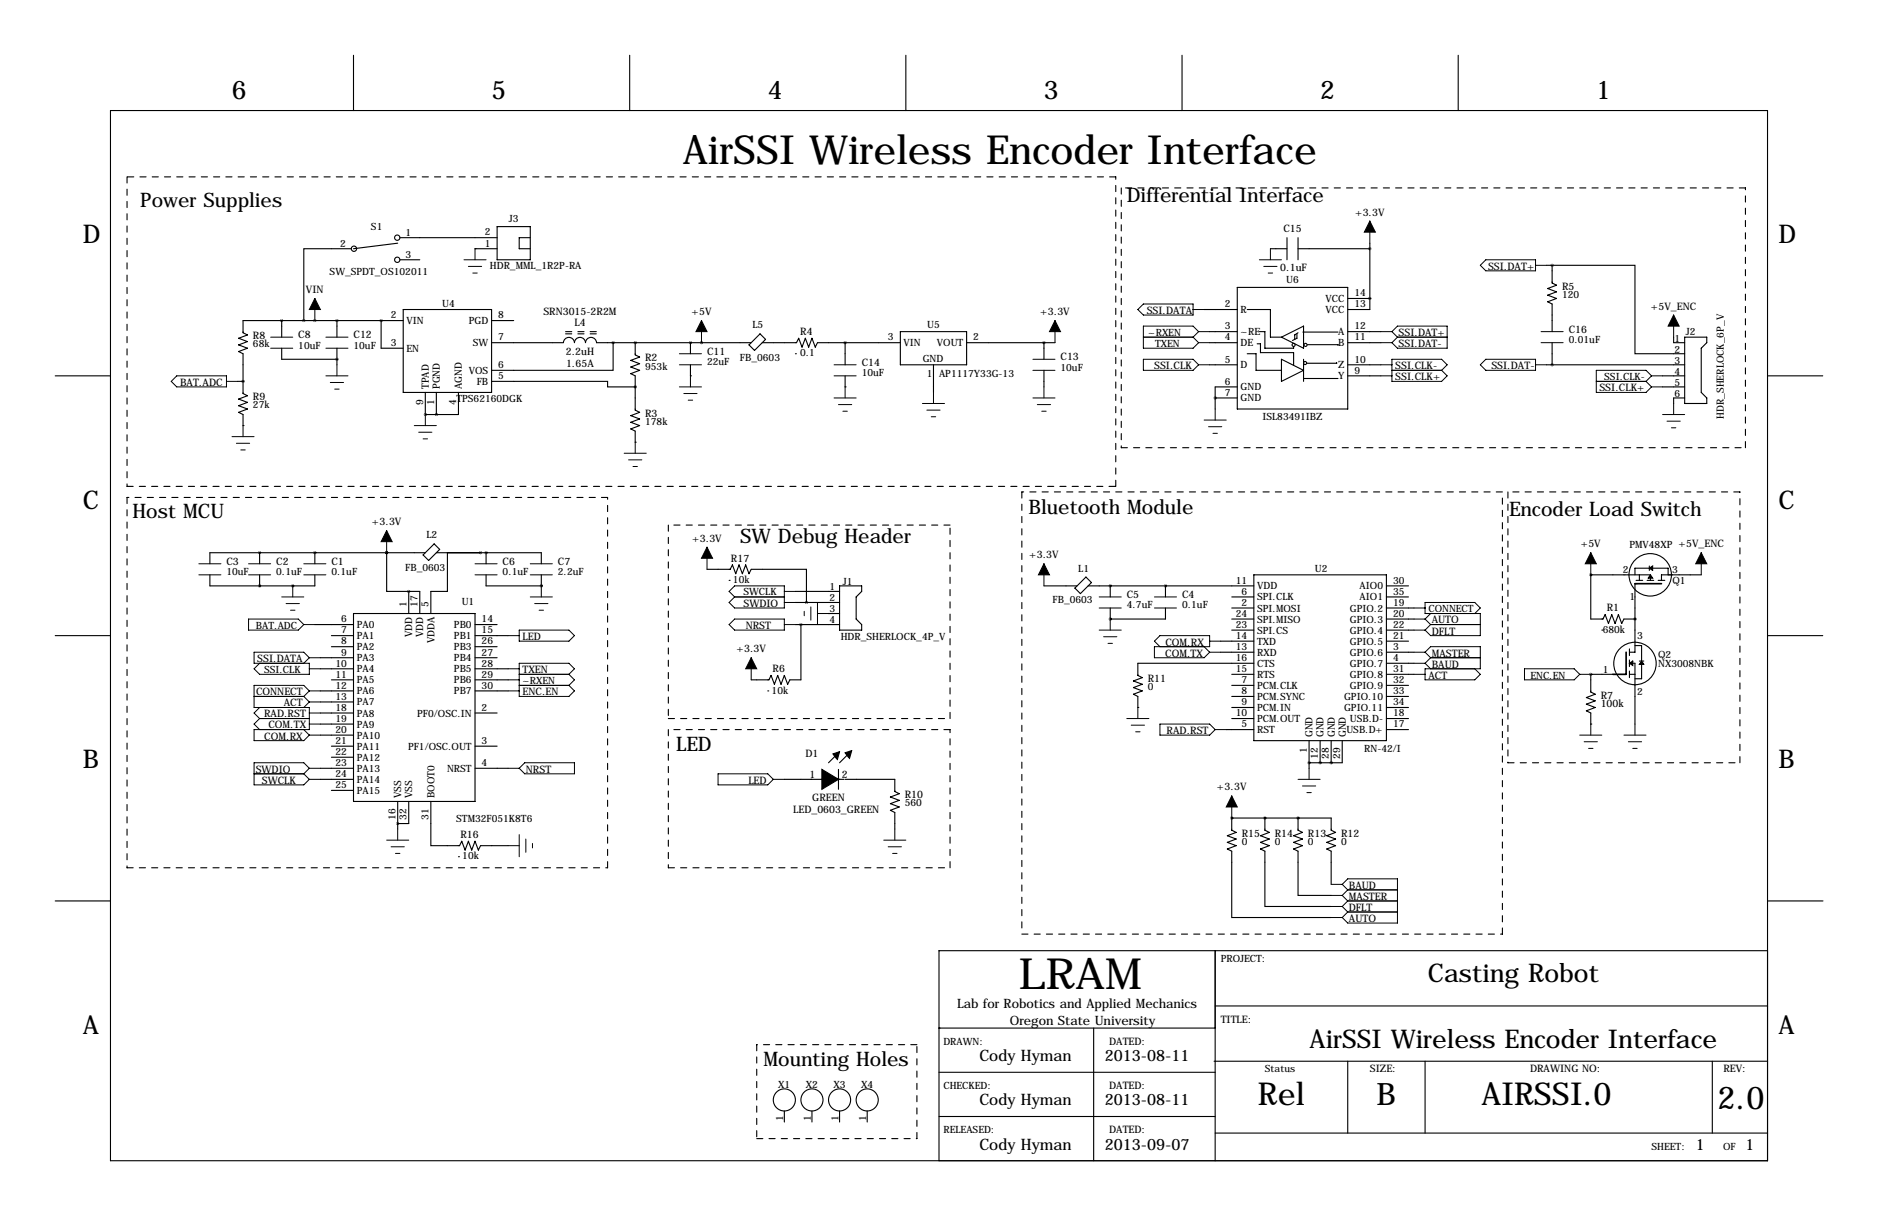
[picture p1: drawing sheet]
<svg xmlns="http://www.w3.org/2000/svg" width="432mm" height="279mm" viewBox="0 0 432 279" stroke-linecap="round" stroke-linejoin="round" font-family="sans-serif">
<g fill="none" stroke="#000" stroke-width=".25">
<path d="M81.3 12.7v12.7M144.8 12.7v12.7M208.3 12.7v12.7M271.8 12.7v12.7M335.3 12.7v12.7M25.4 25.4h381v241.3h-381zM80.8 57.2h-11v16.5M91.4 55.9l-10.1 1.3M91.9 54.6h22.4M91.9 59.7h4.6M109.2 57.2h.1M109.2 57.2h5.1"/>
<path d="M114.3 52.1h7.6v7.6h-7.6zM121.9 54.6h-2.5v2.6h2.5M292.1 57.2h3.8M295.9 54.6v5.1M298.4 54.6v5.1M298.4 57.2h16.6M315 55.9v15.2h-5.1M64.8 73.7v3.8M72.4 73.7h.1M77.5 73.7v3.8M87.6 73.7h.1M87.6 73.7v6.3h5.1"/>
<path d="M92.7 71.1h20.3v19.1h-20.3zM92.7 73.7h-36.8v2.8l1 .5-2 .7 2 .8-2 .7 2 .8-2 .8 1 .5v9.1l1 .5-2 .8 2 .8-2 .7 2 .8-2 .7 1 .5v2.6M113 78.7h16.5a1.27 1.27 0 0 1 1.3-1.2 1.27 1.27 0 0 1 1.3 1.2 1.27 1.27 0 0 1 1.2-1.2 1.27 1.27 0 0 1 1.3 1.2 1.27 1.27 0 0 1 1.3-1.2 1.27 1.27 0 0 1 1.3 1.2h35.5M113 73.7h5.1M141 78.7v6.4h-28M146 78.7h.1M146 78.7v2.8l1.1 .5-2.1 .8 2.1 .8-2.1 .7 2.1 .8-2.1 .8 1 .5v7.8l1.1 .5-2.1 .8 2.1 .8-2.1 .7 2.1 .8-2.1 .8 1 .5v2.5M158.7 78.7h.1M158.7 78.7v2.6M161.3 78.7h.1M174.8 76.7l1.2 1.3-2.5 2.5-1.3-1.3zM175.3 78.7h7.8l.5-1 .8 2.1 .8-2.1 .7 2.1 .8-2.1 .8 2.1 .5-1.1h19"/>
<path d="M194.3 78.7v5.1M207 76.2h15.2v7.6h-15.2zM222.2 78.7h20.4M240 78.7v3.8M276.9 71.1h7.6M278.1 78.7h6.4M278.1 76.2h6.4M284.5 66h25.4v28h-25.4zM286.8 71.1h5.3v6.4h2.5M289.1 79h.7v2h7.6v2.9M289.6 76.2h1.2v3.8h6.6v-.3M294.6 77.5l5.1-2.6v5.1z"/>
<path d="M298.2 76.7v1l-1 .5M298.4 76.5l-.7 .5v1M299.6 76.3h8M300.6 79.2h7v.1M309.9 78.7h7.6M309.9 76.2h7.6M309.9 68.6h5.1M315 68.6h.1M355.6 61h1.3M356.9 61h19v20.3h11.4M356.9 61v4l1 .5-2 .8 2 .8-2 .7 2 .8-2 .7 1 .5v6.4M356.9 78.7v5.1"/>
<path d="M384.8 77.5v1.2h2.5M387.3 77.5h5.1v1.2l-1.2 1.3v10.2l1.2 1.2v1.3h-5.1zM12.7 86.4h12.7M54.6 87.6h1.3M55.9 97.8h.1M55.9 87.6h.1M64.8 80v2.5h12.7M77.5 82.5h.1M77.5 80v3.8M97.8 95.2h.1M97.8 90.2v5M100.3 95.2h.1"/>
<path d="M100.3 90.2v5M105.4 90.2v5h-7.6M113 87.6h26.7v1.3h6.3M146 88.9h.1M158.7 86.4h.1M158.7 83.8v2.6M182.9 81.3h.1M194.3 88.9h.1M194.3 86.4v2.5M214.6 83.8v6.4M240 85.1v3.8M278.1 83.8h6.4"/>
<path d="M279.4 91.4h.1M279.4 91.4h5.1M284.5 88.9h-5.1v5.1M286.8 81.3h2v3.8h5.8M294.6 82.5l5.1 2.6-5.1 2.5zM299.7 82.5v5.1M299.9 87h7.7M307.3 83.3v.2h-6.8M309.9 86.4h7.6M309.9 83.8h7.6M355.6 83.8h31.7M382.3 86.4h5"/>
<path d="M382.3 88.9h5M387.3 91.4h-2.5v1.3M406.4 86.4h12.7M146 101.6h.1M48.3 132.1v2.5h24.1v-2.5M59.7 127h.1M59.7 134.6h.1M59.7 127v2.5M59.7 132.1v2.5M67.3 134.6h.1M72.4 127h.1M72.4 127v2.5"/>
<path d="M88.9 127v8.9h5.1M88.9 127h.1M94 135.9h.1M94 135.9h2.5v5.1M94 135.9v5.1M97.8 127h-49.5v2.5M99.8 125l1.3 1.2-2.5 2.6-1.3-1.3zM100.3 127h24.2v2.5M110.5 127h-7.6v8.9h-3.8v5.1M111.8 127h.1M111.8 127v2.5M111.8 132.1v2.5h12.7"/>
<path d="M124.5 134.6h.1M124.5 132.1v2.5M162.6 130.8h5.3l.5-1 .8 2 .7-2 .8 2 .7-2 .8 2 .5-1h12.7v7.6M167.6 133.3h.1M182.9 135.9h10.1M182.9 138.4h10.1M193 134.6h5.1v1.3l-1.3 1.3v5l1.3 1.3v1.3h-5.1zM240 134.6h7.6M247.1 135.1l2.6-2.5 1.3 1.3-2.6 2.5zM250.2 134.6h38.1M255.3 134.6h.1M255.3 134.6v2.6"/>
<path d="M255.3 139.7v2.5M268 134.6h.1M268 139.7v2.5h-12.7M268 134.6v2.6M283.2 137.2h5.1M283.2 139.7h5.1M288.3 132.1h30.5v38.1h-30.5zM318.8 134.6h5M318.8 137.2h5M318.8 139.7h6.3M365.8 132.1h.1M365.8 132.1h13.7v1.2"/>
<path d="M365.8 132.1v10.1h2.8l.5-1 .7 2.1 .8-2.1 .7 2.1 .8-2.1 .8 2.1 .5-1.1h2.5M376.2 133.3h1.5M376.4 134.1h-.5v15.8h-1.3M376.9 132.1v1.2M378.7 133.3h1.5M379.2 130.6h-3.3v1.5M379.2 130v1.1M380 130.6h3.5v1.5M381.3 133.3h1.5M391.2 132.1h-9.2v1.2M12.7 146h12.7M72.4 143.5h8.9"/>
<path d="M73.7 151.1h7.6M73.7 153.7h7.6M73.7 158.8h7.6M76.2 146h5.1M76.2 148.6h5.1M76.2 156.2h5.1M81.3 141h27.9v43.1h-27.9zM109.2 146h7.6M109.2 143.5h5.1M109.2 148.6h5.1M109.2 151.1h5.1M109.2 153.7h7.6"/>
<path d="M109.2 156.2h7.6M109.2 158.8h7.6M176.5 158.8h.1M182.9 143.5h10.1M184.1 143.5v12.7h-2.5l-.5 1-.8-2-.7 2-.8-2-.7 2-.8-2-.5 1h-4.1M190.5 141h.1M190.5 141h2.5M255.3 142.2h.1M280.7 149.9h7.6M280.7 147.3h7.6M283.2 142.2h5.1M283.2 154.9h5.1"/>
<path d="M283.2 144.8h5.1M283.2 157.5h5.1M288.3 152.4h-26.7v2.8l1 .5-2 .8 2 .7-2 .8 2 .8-2 .7 1 .5v2.6M318.8 142.2h6.3M318.8 152.4h6.3M318.8 154.9h6.3M318.8 149.9h6.3M318.8 144.8h6.3M318.8 147.3h5M318.8 157.5h5M365.8 154.9h.1M365.8 154.9h5"/>
<path d="M365.8 154.9v4.1l1 .5-2.1 .8 2.1 .7-2.1 .8 2.1 .8-2.1 .7 1.1 .5v2.6M368.3 144.8h.1M374.6 152.4h1.3v14M374.6 149.1v1.5M374.6 151.6v1.6M374.6 154.2v1.5M374.6 154.9h1.3M375.9 142.2h.1M375.9 148.3h1.5v3.6M376.9 151.9h1.1M377.4 152.7v3.3h-1.5M406.4 146h12.7"/>
<path d="M73.7 161.3h7.6M73.7 163.8h7.6M73.7 166.4h7.6M73.7 168.9h7.6M73.7 176.5h7.6M73.7 179.1h7.6M76.2 171.4h5.1M76.2 174h5.1M109.2 163.8h5.1M109.2 171.4h5.1M109.2 176.5h7.6M180.3 179.1h13.8"/>
<path d="M192.8 176.8v4.6M193 172.7l-2.5 2.6M194.3 179.1h11.4v2.8l1.1 .5-2.1 .7 2.1 .8-2.1 .8 2.1 .7-2.1 .8 1 .5v3.8M195.6 172.7l-2.6 2.6M261.6 162.6h.1M281.9 167.6h6.4M283.2 160h5.1M283.2 162.6h5.1M283.2 165.1h5.1M301 175.3h.1M301 170.2v6.3M303.5 175.3h.1"/>
<path d="M303.5 170.2v5.1M306.1 175.3h.1M306.1 170.2v5.1M308.6 170.2v5.1h-7.6M318.8 160h5M318.8 162.6h5M318.8 165.1h5M318.8 167.6h5M365.8 166.4h.1M76.2 181.6h5.1M91.4 189.2h.1M91.4 184.1v6.4"/>
<path d="M94 184.1v5.1h-2.6M99.1 184.1v10.2h6.6l.5-1 .7 2 .8-2 .8 2 .7-2 .8 2 .5-1h6.3M105.4 196.8h.1M283.2 188v2.8l1 .5-2 .7 2 .8-2 .7 2 .8-2 .8 1 .5v15.2h22.9M283.2 188h.1M283.2 188h22.9v2.8l1 .5-2 .7 2 .8-2 .7 2 .8-2 .8 1 .5v7.6M290.8 188h.1M290.8 188v2.8l1 .5-2 .7 2 .8-2 .7 2 .8-2 .8 1 .5v12.7h15.3M298.4 188h.1M298.4 188v2.8l1.1 .5-2.1 .7 2.1 .8-2.1 .7 2.1 .8-2.1 .8 1 .5v10.1h7.7M12.7 207h12.7M279.4 218.4v48.3"/>
<path d="M406.4 218.4h-190.5v48.3M406.5 207h12.7M215.9 236.2h63.5M251.5 236.2v30.5M279.4 231.1h127M180.3 255.3v2.5M186.7 255.3v2.5M193 255.3v2.5M199.4 255.3v2.5M215.9 246.4h63.5M215.9 256.5h63.5M279.1 243.8h127.3"/>
<path d="M309.9 243.8v16.5M327.7 243.8v16.5M393.7 243.8v16.5M279.4 260.3h127"/>
<circle cx="81.4" cy="57.1" r=".61"/>
<circle cx="91.3" cy="59.7" r=".61"/>
<circle cx="91.3" cy="54.6" r=".61"/>
<circle cx="297.4" cy="79.2" r=".36"/>
<circle cx="300.2" cy="79.2" r=".36"/>
<circle cx="300.1" cy="83.4" r=".36"/>
<circle cx="379.4" cy="132.1" r="4.9"/>
<circle cx="375.9" cy="152.5" r="4.9"/>
<circle cx="180.3" cy="252.7" r="2.54"/>
<circle cx="186.7" cy="252.7" r="2.54"/>
<circle cx="193" cy="252.7" r="2.54"/>
<circle cx="199.4" cy="252.7" r="2.54"/>
</g>
<g fill="none" stroke="#000" stroke-width=".25" stroke-dasharray="1.4 1.4">
<path d="M29.2 40.6v71.2M256.5 40.6h-227.3M257.8 43.2v59.7M401.3 43.2h-143.5M130 76.7h7.7M130 76.2h7.7M29.2 111.8h227.3M29.2 114.3v85.1M139.7 114.3h-110.5M234.9 113v101.6M256.5 111.8v-71.2M257.8 102.9h143.5"/>
<path d="M345.4 113h-110.5M346.7 113v62.3M400 113h-53.3M401.3 102.9v-59.7M153.7 120.7v44.4M218.4 120.7h-64.7M153.7 165.1h64.7M153.7 167.6v31.8M218.4 165.1v-44.4M218.4 167.6h-64.7M346.7 175.3h53.3M400 175.3v-62.3"/>
<path d="M29.2 199.4h110.5M139.7 199.4v-85.1M153.7 199.4h64.7M218.4 199.4v-31.8M234.9 214.6h110.5M345.4 214.6v-101.6M174 240v21.6M210.8 240h-36.8M174 261.6h36.8M210.8 261.6v-21.6"/>
</g>
<path d="M375.9 134.1h6.1M373.9 149.9v5h-3.1" fill="none" stroke="#000" stroke-width=".38"/>
<path d="M379.5 132.1l.5 .7h-1zM379.2 130.6l.8-.6v1.1zM374.6 152.4l.8-.5v1zM377.4 151.9l.6 .8h-1.1zM189 179.1h3.8l-3.8 2.3zM189 176.8l3.8 2.3h-3.8zM191.5 173.2l1.5-.5-.5 1.8zM194.3 173l1.5-.5-.5 1.7z" fill="#000" stroke="#000" stroke-width=".25"/>
<g fill="none" stroke="#000" stroke-width=".23">
<path d="M106.7 59.7h5.1M109.2 57.2v2.5M289.6 59.7h5M292.1 57.2v2.5M315 50.8v5.1M62.2 77.5h5.1M72.4 68.6v5.1M74.9 77.5h5.1M107.7 61.2h3M108.7 62.7h1M161.3 73.7v5M242.6 73.7v5"/>
<path d="M261.6 71.1l1.3-1.3h11.4v2.6h-11.4zM262.9 77.5h11.4M274.3 77.5l1.3 1.2M274.3 71.1h2.6M275.6 76.2l-1.3-1.3h-11.4v5.1h11.4l1.3-1.3M275.6 76.2h2.5M275.6 78.7h2.5M275.6 76.2l-1.3 1.3M290.6 61.2h3M291.6 62.7h1M317.5 76.2h2.5M317.5 78.7h2.5"/>
<path d="M320 76.2l1.3-1.3h11.4v5.1h-11.4l-1.3-1.3M320 76.2l1.3 1.3M321.3 77.5h11.4M321.3 77.5l-1.3 1.2M340.4 61l1.2-1.3h11.5v2.5h-11.5zM353.1 61h2.5M354.3 76.2h5.1M354.3 78.7h5.1M384.8 72.4v5.1M40.6 86.4h11.5v2.5h-11.5l-1.2-1.3zM52.1 87.6h2.5M55.9 97.8v2.5"/>
<path d="M62.2 80h5.1M74.9 80h5.1M74.9 86.4h5.1M75.9 87.9h3.1M77 89.4h1M77.5 83.8v2.6M95.2 97.8h5.1M96.3 99.3h3M97.8 95.2v2.6M156.2 83.8h5.1M156.2 81.3h5.1M156.2 88.9h5.1"/>
<path d="M157.2 90.4h3.1M158.2 91.9h1.1M158.7 86.4v2.5M191.8 83.8h5M191.8 86.4h5M191.8 91.4h5M192.8 93h3M193.8 94.5h1M194.3 88.9v2.5M212.1 92.7h5.1M213.1 94.2h3.1M214.1 95.8h1"/>
<path d="M214.6 90.2v2.5M237.5 82.5h5.1M237.5 85.1h5.1M237.5 91.4h5.1M238.5 93h3.1M239.5 94.5h1M240 88.9v2.5M262.9 82.5h11.4l1.3 1.3-1.3 1.3h-11.4zM275.6 83.8h2.5M276.9 96.5h5M277.9 98h3M278.9 99.6h1"/>
<path d="M279.4 94v2.5M317.5 83.8h2.5M317.5 86.4h2.5M320 82.5h11.5l1.2 1.3-1.2 1.3 1.2 1.3-1.2 1.2h-11.5zM320 85.1h11.5M340.4 83.8l1.2-1.3h11.5v2.6h-11.5zM353.1 83.8h2.5M367 87.6h11.5M378.5 87.6l1.2 1.3M379.7 86.4l-1.2-1.3h-11.5v5.1h11.5l1.2-1.3M379.7 86.4h2.6M379.7 88.9h2.6"/>
<path d="M379.7 86.4l-1.2 1.2M382.3 95.2h5M383.3 96.8h3M384.3 98.3h1M384.8 92.7v2.5M53.3 100.3h5.1M54.4 101.9h3M55.4 103.4h1M97.3 100.8h1M143.5 104.1h5.1M144.5 105.7h3.1M145.5 107.2h1.1"/>
<path d="M146 101.6v2.5M45.7 129.5h5.1M45.7 132.1h5.1M57.1 129.5h5.1M57.1 132.1h5.1M64.8 137.2h5M65.8 138.7h3M67.3 134.6v2.6M69.8 129.5h5.1M69.8 132.1h5.1M88.9 121.9v5.1M109.2 129.5h5.1"/>
<path d="M109.2 132.1h5.1M121.9 129.5h5.1M121.9 132.1h5.1M121.9 137.2h5.1M122.9 138.7h3.1M124.5 134.6v2.6M162.6 125.7v5.1M168.9 137.2h11.4M168.9 134.6h11.4v5.1h-11.4l-1.3-1.3 1.3-1.2-1.3-1.3zM180.3 135.9h2.6M180.3 138.4h2.6M186.4 139.4v3.1"/>
<path d="M188 138.4v5.1M240 129.5v5.1M252.7 137.2h5.1M252.7 139.7h5.1M265.4 137.2h5.1M265.4 139.7h5.1M325.1 139.7h2.6M365.8 127v5.1M391.2 127v5.1M57.1 142.2h11.5l1.2 1.3-1.2 1.3h-11.5zM66.8 140.2h1M69.8 143.5h2.6"/>
<path d="M71.1 151.1l-1.3-1.2h-11.4v2.5h12.7v2.5h-11.4l-1.3-1.2 1.3-1.3M71.1 153.7h2.6M71.1 158.8l-1.3-1.3h-11.4v5.1h12.7v5h-12.7v2.6h11.4l1.3-1.3M71.1 158.8h2.6M71.1 151.1h2.6M71.1 151.1l-1.3 1.3M71.1 158.8l-1.3 1.2M116.8 156.2h2.6M116.8 153.7h2.6M116.8 158.8h2.6M116.8 146h2.6M119.4 154.9h11.4"/>
<path d="M119.4 144.8h11.4l1.3 1.2-1.3 1.3h-11.4zM119.4 157.5h11.4M124 140.2h1M130.8 154.9l1.3-1.2-1.3-1.3h-11.4v7.6h11.4l1.3-1.2-1.3-1.3M130.8 154.9l1.3 1.3-1.3 1.3M167.6 143.5l1.3-1.3h11.4v2.6h-11.4zM172.7 151.1v5.1M180.3 143.5h2.6M184.9 140.5v1M188 141h2.5M252.7 144.8h5.1M253.7 146.3h3.1"/>
<path d="M254.8 147.8h1M255.3 142.2v2.6M266.7 148.6l-1.3-1.3 1.3-1.3h11.4v2.6h-12.7v2.5h11.5l1.2-1.2M276.9 148.6l1.2 1.3M278.1 149.9h2.6M278.1 147.3h2.6M325.1 154.9h2.6M325.1 152.4h2.6M325.1 149.9h2.6M325.1 144.8h2.6M325.1 142.2h2.6M327.7 149.9l1.2-1.3h11.5v5.1h-12.7v2.5h11.4l1.3-1.3-1.3-1.2"/>
<path d="M327.7 149.9l1.2 1.2M327.7 152.4l1.2 1.3M327.7 142.2l1.2 1.3M328.9 151.1h11.5M328.9 143.5h11.5M328.9 151.1l-1.2 1.3M328.9 141l-1.2 1.2M328.9 143.5l-1.2 1.3M339.1 141l1.3-1.3-1.3-1.3h-11.4v2.6h12.7v5h-11.5l-1.2-1.2M350.5 153.7h11.4l1.3 1.2-1.3 1.3h-11.4zM363.2 154.9h2.6M58.4 177.8h11.4"/>
<path d="M58.4 160h11.4M59.7 165.1h11.4M59.7 165.1l-1.3 1.3 1.3 1.2M59.7 162.6l-1.3 1.2 1.3 1.3M69.8 167.6l1.3 1.3M69.8 177.8l1.3 1.3M69.8 160l1.3 1.3M71.1 168.9h2.6M71.1 176.5l-1.3-1.2h-11.4v5h11.4l1.3-1.2M71.1 166.4h2.6M71.1 179.1h2.6M71.1 176.5h2.6"/>
<path d="M71.1 176.5l-1.3 1.3M71.1 163.8h2.6M71.1 161.3h2.6M71.1 161.3l-1.3 1.3M116.8 176.5h2.6M120.6 175.3h11.5v2.5h-11.5l-1.2-1.3zM165.1 177.8h11.4l1.3 1.3-1.3 1.2h-11.4zM177.8 179.1h2.5M259.1 165.1h5.1M260.1 166.6h3M261.1 168.1h1M261.6 162.6v2.5"/>
<path d="M266.7 166.4h11.4l1.3 1.2-1.3 1.3h-11.4zM279.4 167.6h2.5M298.4 179.1h5.1M301 176.5v2.6M363.2 168.9h5.1M364.2 170.4h3.1M365.3 172h1M365.8 166.4v2.5M373.4 168.9h5.1M374.4 170.4h3M375.4 172h1M375.9 166.4v2.5"/>
<path d="M88.9 193h5.1M89.9 194.6h3.1M90.9 196.1h1M91.4 190.5v2.5M116.8 194.3h2.6M119.4 191.8v5M120.9 192.8v3M122.4 193.8v1M203.2 193h5.1M204.2 194.6h3.1M205.2 196.1h1M205.7 190.5v2.5"/>
<path d="M283.2 182.9v5.1M299.5 180.6h3M300.5 182.1h1M306.1 210.8h2.5M306.1 208.3h2.5M306.1 205.7h2.5M306.1 203.2h2.5M308.6 203.2l1.3-1.3h11.4v10.2h-11.4l-1.3-1.3M308.6 208.3l1.3 1.2M308.6 205.7l1.3 1.3M308.6 203.2l1.3 1.3M309.9 209.5h11.4"/>
<path d="M309.9 209.5l-1.3 1.3M309.9 207h11.4M309.9 207l-1.3 1.3M309.9 204.5h11.4M309.9 204.5l-1.3 1.2"/>
</g>
<path d="M315 50.8l1.2 2.5h-2.5zM72.4 68.6l1.3 2.5h-2.6zM161.3 73.7l1.3 2.5h-2.6zM242.6 73.7l1.2 2.5h-2.5zM384.8 72.4l1.3 2.5h-2.6zM88.9 121.9l1.3 2.6h-2.6zM162.6 125.7l1.2 2.6h-2.5zM240 129.5l1.3 2.6h-2.5zM365.8 127l1.2 2.5h-2.5zM391.2 127l1.2 2.5h-2.5zM172.7 151.1l1.3 2.6h-2.6zM283.2 182.9l1.3 2.5h-2.6z" fill="#000" stroke="#000" stroke-width=".23"/>
<path d="M365.7 132.1a.05 .05 0 0 0 .1 0 .05 .05 0 0 0-.1 0zM146 78.7a.05 .05 0 0 0 .1 0 .05 .05 0 0 0-.1 0zM100.3 95.3a.05 .05 0 0 0 .1 0 .05 .05 0 0 0-.1 0zM87.6 73.7a.05 .05 0 0 0 .1 0 .05 .05 0 0 0-.1 0zM146 88.9a.05 .05 0 0 0 .1 0 .05 .05 0 0 0-.1 0zM77.4 73.7a.05 .05 0 0 0 .1 0 .05 .05 0 0 0-.1 0zM240 78.7a.05 .05 0 0 0 .1 0 .05 .05 0 0 0-.1 0zM314.9 68.6a.05 .05 0 0 0 .1 0 .05 .05 0 0 0-.1 0zM314.9 57.2a.05 .05 0 0 0 .1 0 .05 .05 0 0 0-.1 0zM356.8 61a.05 .05 0 0 0 .1 0 .05 .05 0 0 0-.1 0zM356.8 83.8a.05 .05 0 0 0 .1 0 .05 .05 0 0 0-.1 0zM140.9 78.7a.05 .05 0 0 0 .1 0 .05 .05 0 0 0-.1 0zM365.7 154.9a.05 .05 0 0 0 .1 0 .05 .05 0 0 0-.1 0zM158.7 78.7a.05 .05 0 0 0 .1 0 .05 .05 0 0 0-.1 0zM91.4 189.2a.05 .05 0 0 0 .1 0 .05 .05 0 0 0-.1 0zM267.9 134.6a.05 .05 0 0 0 .1 0 .05 .05 0 0 0-.1 0zM255.2 142.2a.05 .05 0 0 0 .1 0 .05 .05 0 0 0-.1 0zM255.2 134.6a.05 .05 0 0 0 .1 0 .05 .05 0 0 0-.1 0zM111.7 127a.05 .05 0 0 0 .1 0 .05 .05 0 0 0-.1 0zM124.4 134.6a.05 .05 0 0 0 .1 0 .05 .05 0 0 0-.1 0zM184.1 143.5a.05 .05 0 0 0 .1 0 .05 .05 0 0 0-.1 0zM69.8 73.7a.05 .05 0 0 0 .1 0 .05 .05 0 0 0-.1 0zM64.7 73.7a.05 .05 0 0 0 .1 0 .05 .05 0 0 0-.1 0zM77.4 82.6a.05 .05 0 0 0 .1 0 .05 .05 0 0 0-.1 0zM306 175.3a.05 .05 0 0 0 .1 0 .05 .05 0 0 0-.1 0zM303.5 175.3a.05 .05 0 0 0 .1 0 .05 .05 0 0 0-.1 0zM290.8 188a.05 .05 0 0 0 .1 0 .05 .05 0 0 0-.1 0zM298.4 188a.05 .05 0 0 0 .1 0 .05 .05 0 0 0-.1 0z" fill="#000" stroke="#000" stroke-width=".63"/>
<text font-size="9.9" x="234.3" y="227.3">LRAM</text>
<text font-size="9.2" x="157" y="37.6">AirSSI Wireless Encoder Interface</text>
<g font-size="7.3">
<text x="289.2" y="254">Rel</text>
<text x="340.6" y="254">AIRSSI.0</text>
<text x="394.9" y="254.8">2.0</text>
</g>
<text font-size="7.1" x="316.5" y="254">B</text>
<g font-size="5.9">
<text x="53.3" y="22.9">6</text>
<text x="113" y="22.9">5</text>
<text x="176.5" y="22.9">4</text>
<text x="240" y="22.9">3</text>
<text x="303.5" y="22.9">2</text>
<text x="367" y="22.9">1</text>
<text x="19" y="55.9">D</text>
<text x="408.9" y="55.9">D</text>
<text x="19" y="116.8">C</text>
<text x="408.9" y="116.8">C</text>
<text x="19" y="176.5">B</text>
<text x="408.9" y="176.5">B</text>
<text x="328.3" y="225.6">Casting Robot</text>
<text x="19" y="237.5">A</text>
<text x="408.9" y="237.5">A</text>
<text x="301.1" y="240.8">AirSSI Wireless Encoder Interface</text>
</g>
<g font-size="4.6">
<text x="32.3" y="47.5">Power Supplies</text>
<text x="259.1" y="46.5">Differential Interface</text>
<text x="30.5" y="119.1">Host MCU</text>
<text x="236.5" y="118.1">Bluetooth Module</text>
<text x="347" y="118.6">Encoder Load Switch</text>
<text x="170.2" y="124.7">SW Debug Header</text>
<text x="155.4" y="172.5">LED</text>
<text x="175.5" y="244.9">Mounting Holes</text>
</g>
<g font-size="3.6">
<text x="225.2" y="243.8">Cody Hyman</text>
<text x="254" y="243.8">2013-08-11</text>
<text x="225.2" y="254">Cody Hyman</text>
<text x="254" y="254">2013-08-11</text>
<text x="225.2" y="264.2">Cody Hyman</text>
<text x="254" y="264.2">2013-09-07</text>
<text x="389.9" y="264.1">1</text>
<text x="401.3" y="264.1">1</text>
</g>
<g font-size="3">
<text x="220.1" y="231.6">Lab for Robotics and Applied Mechanics</text>
<text x="232.2" y="235.5">Oregon State University</text>
</g>
<g font-size="2.4">
<text x="295.1" y="53.3">C15</text>
<text x="311.6" y="49.5">+3.3V</text>
<text x="294.4" y="62.4">0.1uF</text>
<text x="342.1" y="62">SSI.DAT+</text>
<text x="70.4" y="67.3">VIN</text>
<text x="359.2" y="66.5">R5</text>
<text x="379.6" y="71.1">+5V_ENC</text>
<text x="58.2" y="78">R8</text>
<text x="68.6" y="77.7">C8</text>
<text x="81.3" y="77.7">C12</text>
<text x="124.9" y="72.3">SRN3015-2R2M</text>
<text x="132.1" y="74.9">L4</text>
<text x="159" y="72.4">+5V</text>
<text x="184" y="77">R4</text>
<text x="239.2" y="72.4">+3.3V</text>
<text x="263.7" y="72.1">SSI.DATA</text>
<text x="321.6" y="77.2">SSI.DAT+</text>
<text x="360.7" y="76.5">C16</text>
<text x="130.1" y="81.7">2.2uH</text>
<text x="148.3" y="83.1">R2</text>
<text x="162.6" y="81.5">C11</text>
<text x="243.8" y="82.8">C13</text>
<text x="321.6" y="79.8">SSI.DAT-</text>
<text x="41.4" y="88.6">BAT.ADC</text>
<text x="130.2" y="84.2">1.65A</text>
<text x="198.1" y="84.1">C14</text>
<text x="265.4" y="84.8">SSI.CLK</text>
<text x="320.8" y="84.8">SSI.CLK-</text>
<text x="320.8" y="87.4">SSI.CLK+</text>
<text x="342.9" y="84.8">SSI.DAT-</text>
<text x="367.7" y="89.9">SSI.CLK+</text>
<text x="58.2" y="91.9">R9</text>
<text x="148.3" y="95.8">R3</text>
<text x="85.5" y="120.7">+3.3V</text>
<text x="159.2" y="124.5">+3.3V</text>
<text x="363.5" y="125.7">+5V</text>
<text x="52.1" y="129.8">C3</text>
<text x="63.5" y="129.8">C2</text>
<text x="76.2" y="129.8">C1</text>
<text x="115.6" y="129.8">C6</text>
<text x="128.3" y="129.8">C7</text>
<text x="168.1" y="129">R17</text>
<text x="236.6" y="128.3">+3.3V</text>
<text x="259.1" y="137.4">C5</text>
<text x="271.8" y="137.4">C4</text>
<text x="170.9" y="139.4">SWDIO</text>
<text x="329.2" y="143.3">AUTO</text>
<text x="369.4" y="140.5">R1</text>
<text x="120.1" y="147.1">LED</text>
<text x="169.3" y="149.9">+3.3V</text>
<text x="171.4" y="144.5">NRST</text>
<text x="268" y="148.3">COM.RX</text>
<text x="329.2" y="145.8">DFLT</text>
<text x="59.1" y="152.1">SSI.DATA</text>
<text x="120.1" y="154.7">TXEN</text>
<text x="177.6" y="154.4">R6</text>
<text x="267.9" y="150.9">COM.TX</text>
<text x="328.4" y="156">ACT</text>
<text x="329.2" y="150.9">MASTER</text>
<text x="329.2" y="153.4">BAUD</text>
<text x="58.9" y="159.8">CONNECT</text>
<text x="120.1" y="159.8">ENC.EN</text>
<text x="263.9" y="156.7">R11</text>
<text x="368" y="160.5">R7</text>
<text x="60.7" y="164.8">RAD.RST</text>
<text x="61.7" y="167.4">COM.TX</text>
<text x="65.3" y="162.3">ACT</text>
<text x="368" y="162.4">100k</text>
<text x="60.8" y="169.9">COM.RX</text>
<text x="185.2" y="174">D1</text>
<text x="268.2" y="168.7">RAD.RST</text>
<text x="58.8" y="177.5">SWDIO</text>
<text x="120.9" y="177.5">NRST</text>
<text x="186.1" y="178.7">1</text>
<text x="193.5" y="178.7">2</text>
<text x="60.2" y="180.1">SWCLK</text>
<text x="172.1" y="180.1">LED</text>
<text x="186.8" y="184">GREEN</text>
<text x="208" y="183.4">R10</text>
<text x="279.8" y="181.6">+3.3V</text>
<text x="182.4" y="186.8">LED_0603_GREEN</text>
<text x="105.8" y="192.5">R16</text>
<text x="285.5" y="192.3">R15</text>
<text x="293.1" y="192.3">R14</text>
<text x="300.7" y="192.3">R13</text>
<text x="308.4" y="192.3">R12</text>
<text x="310.1" y="209.3">DFLT</text>
<text x="310.1" y="206.8">MASTER</text>
<text x="310.1" y="204.2">BAUD</text>
<text x="310.1" y="211.8">AUTO</text>
<text x="280.7" y="234.9">TITLE:</text>
<text x="255" y="240">DATED:</text>
<text x="255" y="250.2">DATED:</text>
<text x="315" y="246.4">SIZE:</text>
<text x="351.8" y="246.4">DRAWING NO:</text>
<text x="396.2" y="246.4">REV:</text>
<text x="255" y="260.3">DATED:</text>
</g>
<g font-size="2.3">
<text x="85.3" y="52.8">S1</text>
<text x="117" y="51.1">J3</text>
<text x="78.2" y="56.8">2</text>
<text x="93.2" y="54.3">1</text>
<text x="93.2" y="59.3">3</text>
<text x="111.5" y="54.1">2</text>
<text x="111.5" y="56.6">1</text>
<text x="75.8" y="63.1">SW_SPDT_OS102011</text>
<text x="112.6" y="61.8">HDR_MML_1R2P-RA</text>
<text x="295.7" y="65">U6</text>
<text x="101.7" y="70.6">U4</text>
<text x="281.6" y="70.6">2</text>
<text x="285.2" y="71.9">R</text>
<text x="304.8" y="69.4">VCC</text>
<text x="304.8" y="71.9">VCC</text>
<text x="311.4" y="68.1">14</text>
<text x="311.4" y="70.6">13</text>
<text x="359.2" y="68.4">120</text>
<text x="89.9" y="73.2">2</text>
<text x="93.5" y="74.5">VIN</text>
<text x="107.8" y="74.5">PGD</text>
<text x="114.6" y="73.2">8</text>
<text x="173" y="75.4">L5</text>
<text x="213.2" y="75.4">U5</text>
<text x="264" y="77.2">~RXEN</text>
<text x="281.6" y="75.7">3</text>
<text x="285.2" y="77">~RE</text>
<text x="307.7" y="77">A</text>
<text x="311.4" y="75.7">12</text>
<text x="387.6" y="77">J2</text>
<text x="58.2" y="79.8">68k</text>
<text x="68.6" y="80.1">10uF</text>
<text x="81.3" y="80.1">10uF</text>
<text x="89.9" y="79.5">3</text>
<text x="93.5" y="80.8">EN</text>
<text x="108.7" y="79.5">SW</text>
<text x="114.6" y="78.2">7</text>
<text x="162.6" y="83.9">22uF</text>
<text x="170.1" y="82.9">FB_0603</text>
<text x="184" y="81.9">0.1</text>
<text x="204.2" y="78.2">3</text>
<text x="207.8" y="79.5">VIN</text>
<text x="212.2" y="83.1">GND</text>
<text x="215.4" y="79.5">VOUT</text>
<text x="223.8" y="78.2">2</text>
<text x="265.6" y="79.8">TXEN</text>
<text x="281.6" y="78.2">4</text>
<text x="281.6" y="83.3">5</text>
<text x="285.2" y="79.5">DE</text>
<text x="307.7" y="79.5">B</text>
<text x="311.4" y="78.2">11</text>
<text x="311.4" y="83.3">10</text>
<text x="360.7" y="78.8">0.01uF</text>
<text x="385" y="78.5">1</text>
<text x="385" y="81">2</text>
<text x="385" y="83.6">3</text>
<text x="98.6" y="89.4" transform="rotate(-90 98.6 89.4)">TPAD</text>
<text x="101.1" y="89.4" transform="rotate(-90 101.1 89.4)">PGND</text>
<text x="106.2" y="89.4" transform="rotate(-90 106.2 89.4)">AGND</text>
<text x="107.8" y="85.9">VOS</text>
<text x="109.6" y="88.4">FB</text>
<text x="114.6" y="87.1">5</text>
<text x="114.6" y="84.6">6</text>
<text x="148.3" y="84.9">953k</text>
<text x="198.1" y="86.4">10uF</text>
<text x="213.1" y="86.7">1</text>
<text x="215.9" y="86.7">AP1117Y33G-13</text>
<text x="243.8" y="85.2">10uF</text>
<text x="281.6" y="88.4">6</text>
<text x="285.2" y="84.6">D</text>
<text x="285.2" y="89.7">GND</text>
<text x="307.7" y="84.6">Z</text>
<text x="307.7" y="87.2">Y</text>
<text x="311.4" y="85.9">9</text>
<text x="368.9" y="87.4">SSI.CLK-</text>
<text x="385" y="86.1">4</text>
<text x="385" y="88.6">5</text>
<text x="58.2" y="93.8">27k</text>
<text x="97.3" y="93" transform="rotate(-90 97.3 93)">9</text>
<text x="99.8" y="93" transform="rotate(-90 99.8 93)">1</text>
<text x="104.9" y="93" transform="rotate(-90 104.9 93)">4</text>
<text x="104.9" y="92.3">TPS62160DGK</text>
<text x="281.6" y="90.9">7</text>
<text x="285.2" y="92.2">GND</text>
<text x="385" y="91.2">6</text>
<text x="148.3" y="97.6">178k</text>
<text x="290.3" y="96.6">ISL83491IBZ</text>
<text x="396.3" y="96.3" transform="rotate(-90 396.3 96.3)">HDR_SHERLOCK_6P_V</text>
<text x="98.1" y="123.7">L2</text>
<text x="374.6" y="126">PMV48XP +5V_ENC</text>
<text x="93.2" y="131.2">FB_0603</text>
<text x="247.9" y="131.3">L1</text>
<text x="302.3" y="131.3">U2</text>
<text x="373.1" y="131.7">2</text>
<text x="384.5" y="131.6">3</text>
<text x="52.1" y="132.2">10uF</text>
<text x="63.5" y="132.2">0.1uF</text>
<text x="76.2" y="132.2">0.1uF</text>
<text x="115.6" y="132.2">0.1uF</text>
<text x="128.3" y="132.2">2.2uF</text>
<text x="168.5" y="133.9">10k</text>
<text x="170.9" y="136.7">SWCLK</text>
<text x="190.7" y="135.6">1</text>
<text x="193.8" y="134.4">J1</text>
<text x="284.1" y="134.1">11</text>
<text x="285.4" y="136.7">6</text>
<text x="289.1" y="135.4">VDD</text>
<text x="289.1" y="138">SPI.CLK</text>
<text x="312.6" y="135.4">AIO0</text>
<text x="312.6" y="138">AIO1</text>
<text x="320.3" y="134.1">30</text>
<text x="320.3" y="136.7">35</text>
<text x="374.6" y="137.8">1</text>
<text x="384.6" y="134.2">Q1</text>
<text x="78.4" y="143">6</text>
<text x="93.5" y="139.4" transform="rotate(-90 93.5 139.4)">1</text>
<text x="96" y="139.4" transform="rotate(-90 96 139.4)">17</text>
<text x="98.6" y="139.4" transform="rotate(-90 98.6 139.4)">5</text>
<text x="106.2" y="138.9">U1</text>
<text x="110.7" y="143">14</text>
<text x="190.7" y="138.2">2</text>
<text x="190.7" y="140.7">3</text>
<text x="190.7" y="143.3">4</text>
<text x="242" y="138.5">FB_0603</text>
<text x="259.1" y="139.8">4.7uF</text>
<text x="271.8" y="139.8">0.1uF</text>
<text x="284.1" y="141.7">24</text>
<text x="285.4" y="139.2">2</text>
<text x="289.1" y="140.5">SPI.MOSI</text>
<text x="289.1" y="143">SPI.MISO</text>
<text x="310.4" y="140.5">GPIO.2</text>
<text x="310.4" y="143">GPIO.3</text>
<text x="320.3" y="139.2">19</text>
<text x="320.3" y="141.7">20</text>
<text x="328.4" y="140.7">CONNECT</text>
<text x="58.8" y="144.5">BAT.ADC</text>
<text x="78.4" y="145.5">7</text>
<text x="78.4" y="148.1">8</text>
<text x="82" y="144.3">PA0</text>
<text x="82" y="146.9">PA1</text>
<text x="82" y="149.4">PA2</text>
<text x="94.8" y="146.3" transform="rotate(-90 94.8 146.3)">VDD</text>
<text x="97.3" y="146.3" transform="rotate(-90 97.3 146.3)">VDD</text>
<text x="99.9" y="147.8" transform="rotate(-90 99.9 147.8)">VDDA</text>
<text x="104.4" y="144.3">PB0</text>
<text x="104.4" y="146.9">PB1</text>
<text x="104.4" y="149.4">PB3</text>
<text x="110.7" y="145.5">15</text>
<text x="110.7" y="148.1">26</text>
<text x="193.3" y="147.2">HDR_SHERLOCK_4P_V</text>
<text x="284.1" y="144.3">23</text>
<text x="284.1" y="146.8">14</text>
<text x="284.1" y="149.4">13</text>
<text x="289.1" y="145.6">SPI.CS</text>
<text x="289.1" y="148.1">TXD</text>
<text x="310.4" y="145.6">GPIO.4</text>
<text x="310.4" y="148.1">GPIO.5</text>
<text x="320.3" y="144.3">22</text>
<text x="320.3" y="146.8">21</text>
<text x="320.3" y="149.4">3</text>
<text x="368.5" y="145.4">680k</text>
<text x="376.4" y="146.8">3</text>
<text x="60.7" y="154.7">SSI.CLK</text>
<text x="77.1" y="153.2">10</text>
<text x="77.1" y="155.7">11</text>
<text x="78.4" y="150.6">9</text>
<text x="82" y="151.9">PA3</text>
<text x="82" y="154.5">PA4</text>
<text x="104.4" y="151.9">PB4</text>
<text x="104.4" y="154.5">PB5</text>
<text x="110.7" y="150.6">27</text>
<text x="110.7" y="153.2">28</text>
<text x="110.7" y="155.7">29</text>
<text x="284.1" y="151.9">16</text>
<text x="284.1" y="154.4">15</text>
<text x="289.1" y="150.7">RXD</text>
<text x="289.1" y="153.2">CTS</text>
<text x="289.1" y="155.7">RTS</text>
<text x="310.4" y="150.7">GPIO.6</text>
<text x="310.4" y="153.2">GPIO.7</text>
<text x="310.4" y="155.7">GPIO.8</text>
<text x="320.3" y="151.9">4</text>
<text x="320.3" y="154.4">31</text>
<text x="351.9" y="156">ENC.EN</text>
<text x="368.5" y="154.7">1</text>
<text x="381.3" y="151.1">Q2</text>
<text x="381.3" y="153.3">NX3008NBK</text>
<text x="77.1" y="158.2">12</text>
<text x="77.1" y="160.8">13</text>
<text x="82" y="157">PA5</text>
<text x="82" y="159.6">PA6</text>
<text x="104.4" y="157">PB6</text>
<text x="104.4" y="159.6">PB7</text>
<text x="110.7" y="158.2">30</text>
<text x="120.1" y="157.2">~RXEN</text>
<text x="177.4" y="159.3">10k</text>
<text x="263.9" y="158.6">0</text>
<text x="285.4" y="157">7</text>
<text x="285.4" y="159.5">8</text>
<text x="289.1" y="158.3">PCM.CLK</text>
<text x="289.1" y="160.8">PCM.SYNC</text>
<text x="309" y="160.8">GPIO.10</text>
<text x="310.4" y="158.3">GPIO.9</text>
<text x="320.3" y="157">32</text>
<text x="320.3" y="159.5">33</text>
<text x="376.4" y="159.6">2</text>
<text x="77.1" y="163.3">18</text>
<text x="77.1" y="165.9">19</text>
<text x="82" y="162.1">PA7</text>
<text x="82" y="164.6">PA8</text>
<text x="82" y="167.2">PA9</text>
<text x="95.9" y="164.6">PF0/OSC.IN</text>
<text x="110.7" y="163.3">2</text>
<text x="284.1" y="164.6">10</text>
<text x="285.4" y="162.1">9</text>
<text x="285.4" y="167.1">5</text>
<text x="289.1" y="163.4">PCM.IN</text>
<text x="289.1" y="165.9">PCM.OUT</text>
<text x="309" y="163.4">GPIO.11</text>
<text x="310.4" y="165.9">USB.D-</text>
<text x="320.3" y="162.1">34</text>
<text x="320.3" y="164.6">18</text>
<text x="320.3" y="167.1">17</text>
<text x="77.1" y="168.4">20</text>
<text x="77.1" y="170.9">21</text>
<text x="77.1" y="173.5">22</text>
<text x="82" y="169.7">PA10</text>
<text x="82" y="172.3">PA11</text>
<text x="93.8" y="172.3">PF1/OSC.OUT</text>
<text x="110.7" y="170.9">3</text>
<text x="289.1" y="168.4">RST</text>
<text x="300.5" y="173" transform="rotate(-90 300.5 173)">1</text>
<text x="301.8" y="169.4" transform="rotate(-90 301.8 169.4)">GND</text>
<text x="304.3" y="169.4" transform="rotate(-90 304.3 169.4)">GND</text>
<text x="306.9" y="169.4" transform="rotate(-90 306.9 169.4)">GND</text>
<text x="309.4" y="169.4" transform="rotate(-90 309.4 169.4)">GND</text>
<text x="309.6" y="168.4">USB.D+</text>
<text x="313.7" y="172.8">RN-42/I</text>
<text x="77.1" y="176">23</text>
<text x="77.1" y="178.6">24</text>
<text x="82" y="174.8">PA12</text>
<text x="82" y="177.3">PA13</text>
<text x="82" y="179.9">PA14</text>
<text x="102.8" y="177.3">NRST</text>
<text x="110.7" y="176">4</text>
<text x="303" y="174.3" transform="rotate(-90 303 174.3)">12</text>
<text x="305.6" y="174.3" transform="rotate(-90 305.6 174.3)">28</text>
<text x="308.1" y="174.3" transform="rotate(-90 308.1 174.3)">29</text>
<text x="77.1" y="181.1">25</text>
<text x="82" y="182.4">PA15</text>
<text x="92.2" y="183.4" transform="rotate(-90 92.2 183.4)">VSS</text>
<text x="94.8" y="183.4" transform="rotate(-90 94.8 183.4)">VSS</text>
<text x="99.9" y="183.4" transform="rotate(-90 99.9 183.4)">BOOT0</text>
<text x="208" y="185.3">560</text>
<text x="90.9" y="188.3" transform="rotate(-90 90.9 188.3)">16</text>
<text x="93.5" y="188.3" transform="rotate(-90 93.5 188.3)">32</text>
<text x="98.6" y="188.3" transform="rotate(-90 98.6 188.3)">31</text>
<text x="104.9" y="188.8">STM32F051K8T6</text>
<text x="106.3" y="197.4">10k</text>
<text x="285.5" y="194.1">0</text>
<text x="293.1" y="194.1">0</text>
<text x="300.7" y="194.1">0</text>
<text x="308.4" y="194.1">0</text>
<text x="280.7" y="221">PROJECT:</text>
<text x="216.9" y="240">DRAWN:</text>
<text x="179" y="249.9">X1</text>
<text x="185.3" y="249.9">X2</text>
<text x="191.7" y="249.9">X3</text>
<text x="198" y="249.9">X4</text>
<text x="216.9" y="250.2">CHECKED:</text>
<text x="290.8" y="246.4">Status</text>
<text x="180.1" y="257.6" transform="rotate(-90 180.1 257.6)">1</text>
<text x="186.4" y="257.6" transform="rotate(-90 186.4 257.6)">1</text>
<text x="192.8" y="257.6" transform="rotate(-90 192.8 257.6)">1</text>
<text x="199.1" y="257.6" transform="rotate(-90 199.1 257.6)">1</text>
<text x="216.9" y="260.3">RELEASED:</text>
<text x="379.7" y="264.2">SHEET:</text>
<text x="396.2" y="264.2">OF</text>
</g>
</svg>
